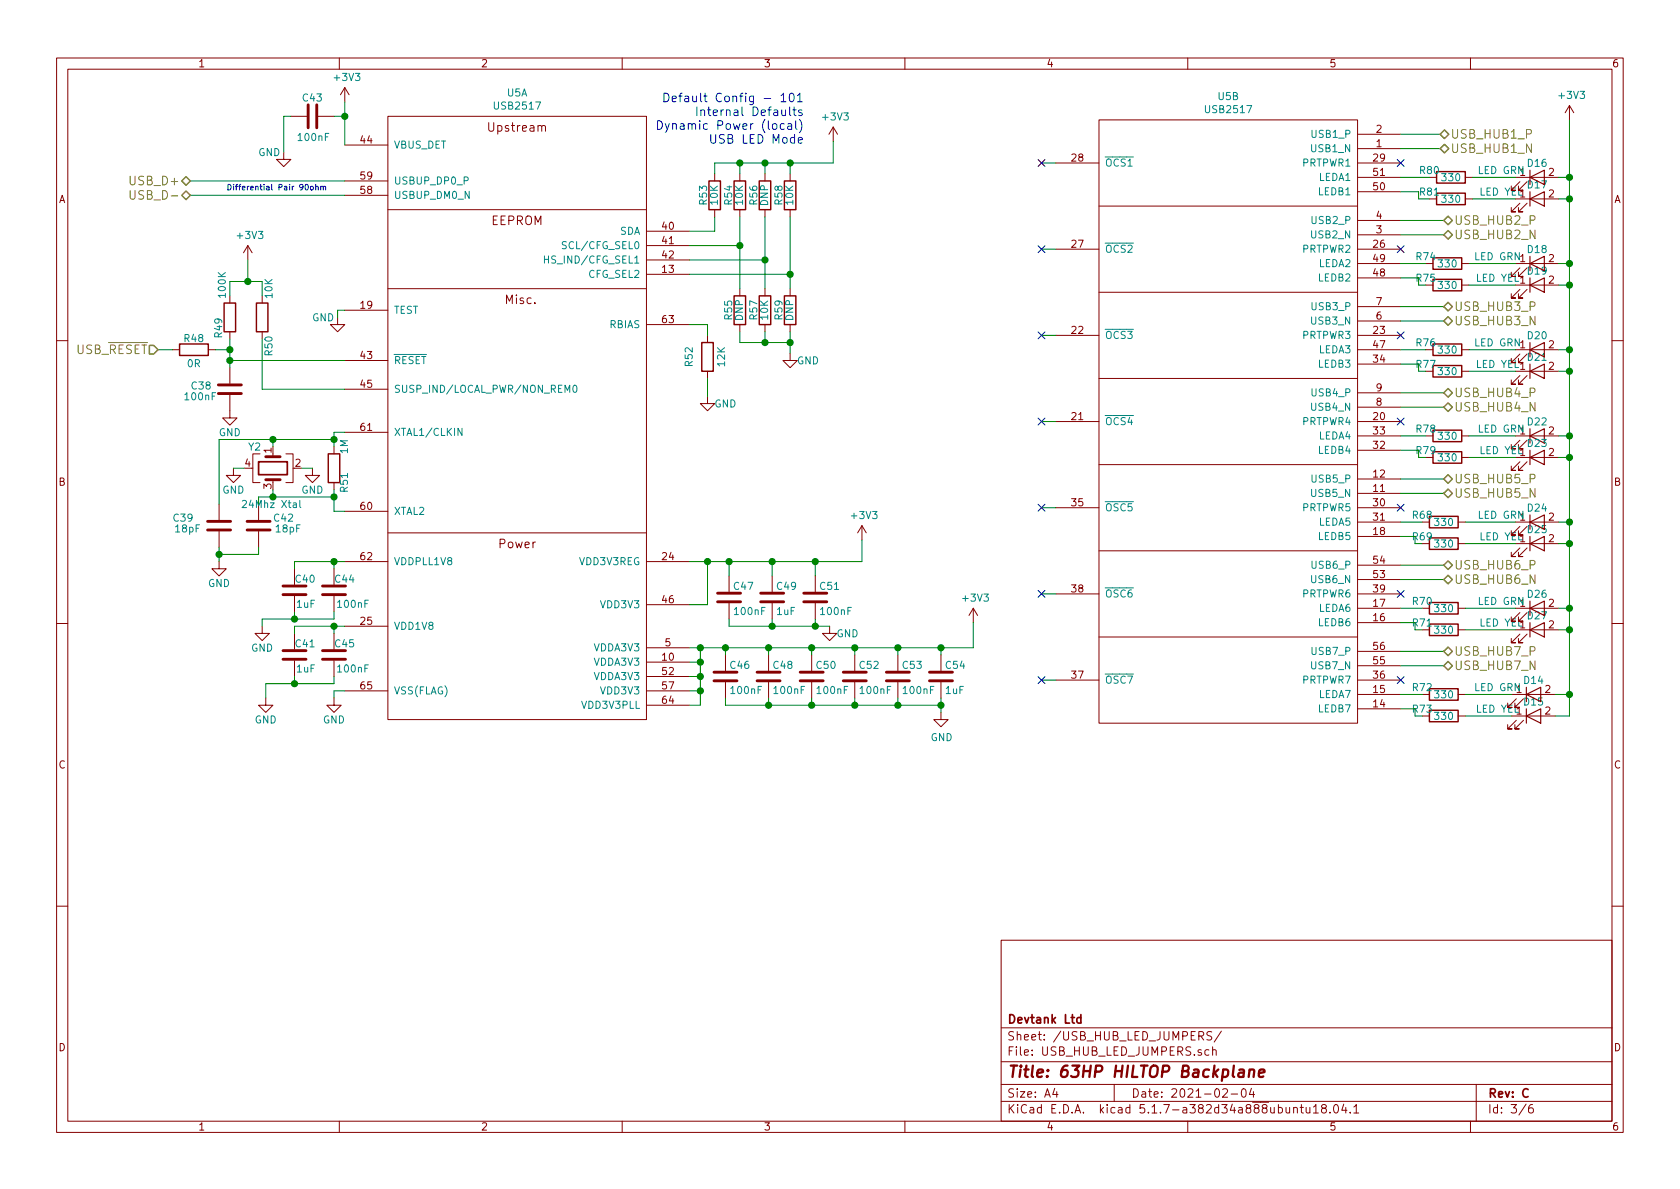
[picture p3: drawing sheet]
<svg xmlns="http://www.w3.org/2000/svg" width="297mm" height="210mm" viewBox="0 0 297 210" stroke-linecap="round" stroke-linejoin="round" font-family="sans-serif">
<g fill="none" stroke="#840000" stroke-width=".18">
<path d="M10 10.3h277v189.9h-277zM12 12.2h273v186.1h-273zM60 10.3v1.9M61 15.5l-.8 1.3M61 15.5v2.5M61 15.5l.7 1.3M110 10.3v1.9M160 10.3v1.9M210 10.3v1.9M260 10.3v1.9M277.5 18.7l-.8 1.2M277.5 18.7v2.5"/>
<path d="M277.5 18.7l.8 1.2M50.2 26.9v1.3h1.2l-1.2 1.3-1.3-1.3h1.3M51.4 20.6h2.8M56.3 20.6h2.8M61 25.6h7.6M61 34.5h7.6M61 32h7.6M68.6 20.6h45.7v106.6h-45.7zM68.6 37.1h45.7M95.8 22.4a.36 .36 0 0 1 .3-.2 .36 .36 0 0 1 .3 .2v.8M126.4 30.7v1.3M126.4 37.1v1.2"/>
<path d="M130.8 30.7v1.3M130.8 37.1v1.2M135.3 30.7v1.3M135.3 37.1v1.2M139.7 30.7v1.3M139.7 37.1v1.2M147.3 22.5l-.7 1.2M147.3 22.5v2.5M147.3 22.5l.8 1.2M186.7 28.8h7.6M194.3 21.2h45.7v106.7h-45.7zM194.3 36.4h45.7"/>
<path d="M240 26.3h7.6M240 23.7h7.6M240 28.8h7.6M240 39h7.6M240 33.9h7.6M240 31.4h7.6M259.1 31.4h1.2M259.1 35.2h1.2M268 31.4h7.6M268 35.2h7.6M268.7 35.9l-1.5 1.6h.8h-.8v-.8M268.7 32.1l-1.5 1.5h.8h-.8v-.7"/>
<path d="M270 35.9l-1.5 1.6h.7h-.7v-.8M270 32.1l-1.5 1.5h.7h-.7v-.7M40.6 52.3v1.3M40.6 58.7v1.2M43.8 43.4l-.7 1.3M43.8 43.4v2.6M43.8 43.4l.8 1.3M46.4 52.3v1.3M46.4 58.7v1.2M59.7 56.1v1.3h1.3l-1.3 1.3-1.3-1.3h1.3M61 54.9h7.6M68.6 51h45.7"/>
<path d="M114.3 48.5h7.6M114.3 40.9h7.6M114.3 43.4h7.6M114.3 46h7.6M114.3 57.4h7.6M125.1 59.3v1.3M130.8 51v1.3M130.8 57.4v1.3M135.3 51v1.3M135.3 57.4v1.3M139.7 51v1.3M139.7 57.4v1.3"/>
<path d="M186.7 59.3h7.6M186.7 44.1h7.6M194.3 51.7h45.7M240 59.3h7.6M240 44.1h7.6M240 41.5h7.6M240 49.1h7.6M240 46.6h7.6M240 56.8h7.6M240 54.2h7.6M258.4 46.6h1.3M258.4 50.4h1.3"/>
<path d="M268 46.6h7.6M268 50.4h7.6M268.7 51.2l-1.5 1.5h.8h-.8v-.8M268.7 47.4l-1.5 1.5h.8h-.8v-.8M270 51.2l-1.5 1.5h.7h-.7v-.8M270 47.4l-1.5 1.5h.7h-.7v-.8M10 60.2h2M30.5 61.8h1.2M36.8 61.8h1.3M40.6 69.8v4.1h1.3l-1.3 1.3-1.2-1.3h1.2M40.6 65v2.8M59.1 79v1.3"/>
<path d="M61 63.7h7.6M61 68.8h7.6M61 76.4h7.6M125.1 70.1v1.3h1.3l-1.3 1.2-1.3-1.2h1.3M125.1 65.7v1.2M139.7 62.5v1.2h1.3l-1.3 1.3-1.3-1.3h1.3M186.7 74.5h7.6M194.3 66.9h45.7M240 74.5h7.6M240 79.6h7.6M240 77.1h7.6M240 64.4h7.6"/>
<path d="M240 61.8h7.6M240 72h7.6M240 69.5h7.6M258.4 77.1h1.3M258.4 61.8h1.3M258.4 65.7h1.3M268 77.1h7.6M268 61.8h7.6M268 65.7h7.6M268.7 66.4l-1.5 1.5h.8h-.8v-.7M268.7 62.6l-1.5 1.5h.8h-.8v-.7M268.7 77.8l-1.5 1.6h.8h-.8v-.8"/>
<path d="M270 66.4l-1.5 1.5h.7h-.7v-.7M270 62.6l-1.5 1.5h.7h-.7v-.7M270 77.8l-1.5 1.6h.7h-.7v-.8M285 60.2h2M38.7 99.3v1.3h1.3l-1.3 1.2-1.2-1.2h1.2M38.7 89.1v2.8M38.7 94v2.8M41.3 82.8v1.3h1.2l-1.2 1.2-1.3-1.2h1.3M45.7 89.1v2.8M45.7 94v2.8M46 80.3h-1.3v5h1.3M48.3 80.3v.5"/>
<path d="M48.3 84.8v.5M50.5 80.3h1.3v5h-1.3M55.2 82.8v1.3h1.3l-1.3 1.2-1.2-1.2h1.2M59.1 85.3v1.3M61 99.3h7.6M61 90.4h7.6M68.6 94.2h45.7M114.3 99.3h7.6M152.4 93l-.8 1.2M152.4 93v2.5M152.4 93l.8 1.2M186.7 89.8h7.6"/>
<path d="M194.3 97.4h45.7M194.3 82.2h45.7M240 87.2h7.6M240 84.7h7.6M240 94.9h7.6M240 89.8h7.6M240 92.3h7.6M240 99.9h7.6M257.8 92.3h1.3M257.8 96.1h1.3M258.4 80.9h1.3M268 92.3h7.6"/>
<path d="M268 80.9h7.6M268 96.1h7.6M268.7 96.9l-1.5 1.5h.8h-.8v-.7M268.7 81.7l-1.5 1.5h.8h-.8v-.8M268.7 93.1l-1.5 1.5h.8h-.8v-.8M270 96.9l-1.5 1.5h.7h-.7v-.7M270 81.7l-1.5 1.5h.7h-.7v-.8M270 93.1l-1.5 1.5h.7h-.7v-.8M10 110.3h2M46.4 110.7v1.3h1.2l-1.2 1.3-1.3-1.3h1.3M52.1 100.6v2.8M52.1 105.4v2.8"/>
<path d="M52.1 112v2.8M52.1 116.8v2.8M59.1 100.6v2.8M59.1 105.4v2.8M59.1 112v2.8M59.1 116.8v2.8M61 110.7h7.6M114.3 117.1h7.6M114.3 106.9h7.6M114.3 114.5h7.6M114.3 119.6h7.6M128.3 115.8v2.8"/>
<path d="M128.9 101.8v2.8M128.9 106.7v2.8M135.9 115.8v2.8M136.5 101.8v2.8M136.5 106.7v2.8M143.5 115.8v2.8M144.1 101.8v2.8M144.1 106.7v2.8M146.7 110.7v1.3h1.3l-1.3 1.3-1.3-1.3h1.3M151.1 115.8v2.8M158.7 115.8v2.8M166.4 115.8v2.8"/>
<path d="M172.1 107.6l-.8 1.2M172.1 107.6v2.5M172.1 107.6l.7 1.2M186.7 105h7.6M194.3 112.6h45.7M240 110.1h7.6M240 107.6h7.6M240 105h7.6M240 102.5h7.6M240 117.7h7.6M240 115.2h7.6M257.8 107.6h1.3"/>
<path d="M257.8 111.4h1.3M268 107.6h7.6M268 111.4h7.6M268.7 112.1l-1.5 1.6h.8h-.8v-.8M268.7 108.3l-1.5 1.5h.8h-.8v-.7M270 112.1l-1.5 1.6h.7h-.7v-.8M270 108.3l-1.5 1.5h.7h-.7v-.7M285 110.3h2M47 123.4v1.3h1.3l-1.3 1.3-1.3-1.3h1.3M59.1 123.4v1.3h1.2l-1.2 1.3-1.3-1.3h1.3M61 122.2h7.6M114.3 122.2h7.6"/>
<path d="M114.3 124.7h7.6M128.3 120.6v2.8M135.9 120.6v2.8M143.5 120.6v2.8M151.1 120.6v2.8M158.7 120.6v2.8M166.4 126v1.2h1.2l-1.2 1.3-1.3-1.3h1.3M166.4 120.6v2.8M186.7 120.3h7.6M240 125.3h7.6M240 122.8h7.6M240 120.3h7.6"/>
<path d="M257.8 122.8h1.3M257.8 126.6h1.3M267.3 122.8h7.7M267.3 126.6h7.7M268.1 127.4l-1.5 1.5h.7h-.7v-.8M268.1 123.6l-1.5 1.5h.7h-.7v-.8M269.4 127.4l-1.6 1.5h.8h-.8v-.8M269.4 123.6l-1.6 1.5h.8h-.8v-.8M10 160.2h2M177 166.3h108v32h-108zM285 160.2h2M60 198.3v1.9"/>
<path d="M110 198.3v1.9M160 198.3v1.9M177 194.8h108M177 191.8h108M177 187.8h108M177 181.8h108M186.5 192.5l-.4 1h1M186.8 193v1M197 191.8v3M210 198.3v1.9M212 183.2l.7-.1 .1-.2v-.3l-.3-.2h-.5v1.5M212.3 183.2l.5 .7"/>
<path d="M213.7 185.7l-.4-.1-.3 .3 .1 .6 .2 .1 .4-.1M214.2 182.5l-.5-.1-.3 .3 .1 .3 .7 .4v.4a.62 .62 0 0 1-.8 0M214.4 185.7h.1a.37 .37 0 0 1 .5 .1v.8M214.4 185.1v1.5M216 182.3l-1.3 2M216.2 192.7l.2-.2h.4l.2 .5-.9 1h.9M217.7 193.5h1.1M219.6 192.7l.4-.2a.94 .94 0 0 1 0 1.5 .82 .82 0 0 1-.4-1.3zM221.3 192.5l-.4 1h.9M221.6 193v1M228.7 196l.1-.1a.37 .37 0 0 1 .6 .1v.8M228.7 195.8v1"/>
<path d="M229.9 195.8h.6M230.1 195.3v1.3l.4 .2M230.9 195.8v.8a.39 .39 0 0 0 .7 .1M231.6 195.8v1M232.2 195.8l.5-.5v1.5M232.2 196.8h.9M233.9 196l-.2-.3v-.2l.2-.2 .5 .1 .1 .2-.1 .2-.6 .2a.48 .48 0 0 0-.1 .7l.2 .1 .5-.1a.48 .48 0 0 0-.2-.7M235.2 196.7v.1M235.9 195.5l.2-.2a.81 .81 0 0 1 .6 .6 .81 .81 0 0 1-.3 .8l-.1 .1a.79 .79 0 0 1-.4-1.3zM237.6 195.2l-.4 1.1h1M237.9 195.8v1M238.7 196.7v.1"/>
<path d="M239.4 195.8l.4-.5v1.5M239.4 196.8h.8M260 198.3v1.9M261 191.8v6.5M269.8 195.2l-1.2 2M271 195.3a.62 .62 0 0 0-.7 .7v.7l.3 .1 .4-.1 .1-.5-.1-.2-.4-.1-.3 .3"/>
</g>
<path d="M219.1 189.2h.8l-.1 1.2M219.9 189.6l-.6 .1a.41 .41 0 0 0-.4 .3 .41 .41 0 0 0 .3 .4l.6-.1M220.9 189.3a.5 .5 0 0 1 .9 .1l-.2 1M221 189.1l-.2 1.3M222.6 189.8l1-.2-.1-.4-.5-.1-.4 .3v.9l.2 .1 .6-.1" fill="none" stroke="#840000" stroke-width=".41"/>
<path d="M45.7 81.7h5.1v2.2h-5.1zM191.1 179.4v1.5M191.1 180l-.4-.1-.3 .3 .1 .6h.6" fill="none" stroke="#840000" stroke-width=".3"/>
<g fill="none" stroke="#840000" stroke-width=".25">
<path d="M125.3 32h2.1v5.1h-2.1zM129.8 32h2v5.1h-2zM134.2 32h2.1v5.1h-2.1zM138.7 32h2v5.1h-2zM254 30.3h5.1v2.1h-5.1zM254 34.2h5.1v2h-5.1zM39.6 53.6h2.1v5.1h-2.1zM45.3 53.6h2.1v5.1h-2.1zM129.8 52.3h2v5.1h-2zM134.2 52.3h2.1v5.1h-2.1zM138.7 52.3h2v5.1h-2zM253.4 45.6h5v2h-5z"/>
<path d="M253.4 49.4h5v2h-5zM31.7 60.8h5.1v2.1h-5.1zM124.1 60.6h2v5.1h-2zM253.4 60.8h5v2.1h-5zM253.4 64.6h5v2.1h-5zM253.4 76.1h5v2h-5zM253.4 79.9h5v2h-5zM58 80.3h2.1v5h-2.1zM252.7 91.3h5.1v2h-5.1zM252.7 95.1h5.1v2h-5.1zM252.7 106.5h5.1v2.1h-5.1zM252.7 110.4h5.1v2h-5.1z"/>
<path d="M252.7 125.6h5.1v2h-5.1zM252.7 121.8h5.1v2h-5.1z"/>
</g>
<g fill="none" stroke="#840000" stroke-width=".51">
<path d="M54.5 18.5v4.1M56 18.5v4.1M38.6 69.6h4.1M38.6 68.1h4.1M36.7 92.2h4.1M36.7 93.7h4.1M43.7 92.2h4.1M43.7 93.7h4.1M47 80.8h2.5M47 84.8h2.5M50 103.6h4.1M50 105.2h4.1"/>
<path d="M50 115.1h4.1M50 116.6h4.1M57 103.6h4.1M57 105.2h4.1M57 115.1h4.1M57 116.6h4.1M126.2 118.9h4.1M126.9 104.9h4M126.9 106.4h4M133.9 118.9h4M134.5 104.9h4.1M134.5 106.4h4.1"/>
<path d="M141.5 118.9h4M142.1 104.9h4.1M142.1 106.4h4.1M149.1 118.9h4.1M156.7 118.9h4.1M164.3 118.9h4.1M126.2 120.4h4.1M133.9 120.4h4M141.5 120.4h4M149.1 120.4h4.1M156.7 120.4h4.1M164.3 120.4h4.1"/>
</g>
<g fill="none" stroke="#840000" stroke-width=".2">
<path d="M270.5 35.2l2.5-1.3v2.5zM270.5 31.4l2.5-1.3v2.5zM270.5 30.1v2.5M270.5 33.9v2.5M270.5 50.4l2.5-1.3v2.6zM270.5 46.6l2.5-1.3v2.6zM270.5 45.3v2.6M270.5 49.1v2.6M270.5 65.7l2.5-1.3v2.5zM270.5 61.8l2.5-1.2v2.5zM270.5 77.1l2.5-1.3v2.6zM270.5 60.6v2.5"/>
<path d="M270.5 64.4v2.5M270.5 75.8v2.6M270.5 79.6v2.6M270.5 96.1l2.5-1.2v2.5zM270.5 80.9l2.5-1.3v2.6zM270.5 92.3l2.5-1.2v2.5zM270.5 91.1v2.5M270.5 94.9v2.5M270.5 111.4l2.5-1.3v2.5zM270.5 107.6l2.5-1.3v2.5zM270.5 106.3v2.5M270.5 110.1v2.5"/>
<path d="M269.9 126.6l2.5-1.3v2.6zM269.9 122.8l2.5-1.3v2.6zM269.9 121.5v2.6M269.9 125.3v2.6"/>
</g>
<path d="M96.3 45.3v1.2M96.3 45.9h.7M100.1 42.8l-.5-.1-.1 .1v.5l.6 .2v.3l-.2 .2-.5-.1M81.7 75.7v1.3l-.7-1.3v1.3M99.9 69.4v-1.3l.4 .9 .4-.9v1.3M101.4 68.2l.2-.1a.69 .69 0 0 1 .4 .7 .69 .69 0 0 1-.4 .6l-.3-.2v-.3zM42.8 88.6l.5-.1 .3 .3-.8 1h.8M53 88.5v1.1l.2 .2" fill="none" stroke="#008484" stroke-width=".18"/>
<g fill="none" stroke="#008400" stroke-width=".18">
<path d="M61 18v7.6M33.7 32h27.3M33.7 34.5h27.3M51.4 20.6h-1.2v6.3M59.1 20.6h1.9M126.4 38.3v2.6h-4.5M130.8 28.8v1.9M130.8 38.3v12.7M135.3 28.8v1.9M135.3 38.3v12.7M139.7 28.8v1.9M139.7 38.3v12.7"/>
<path d="M147.3 25v3.8h-20.9v1.9M184.1 28.8h2.6M247.6 31.4h5.1M247.6 33.9h3.2M247.6 39h7.7M247.6 26.3h7M247.6 23.7h7M260.3 31.4h7.7M260.3 35.2h7.7M275.6 31.4h1.9M275.6 35.2h1.9M277.5 21.2v105.4h-2.5"/>
<path d="M40.6 59.9v5.1M43.8 46v3.8M46.4 49.8h-5.8v2.5M46.4 59.9v8.9h14.6M61 54.9h-1.3v1.2M121.9 57.4h3.2v1.9M121.9 48.5h17.8M121.9 46h13.4M121.9 43.4h8.9M130.8 58.7v1.9h8.9M135.3 58.7v1.9M139.7 58.7v3.8"/>
<path d="M184.1 44.1h2.6M184.1 59.3h2.6M247.6 46.6h4.5M247.6 49.1h3.2M247.6 54.2h7.7M247.6 56.8h7.7M247.6 41.5h7.7M259.7 46.6h8.3M259.7 50.4h8.3M275.6 46.6h1.9M275.6 50.4h1.9M27.9 61.8h2.6"/>
<path d="M38.1 61.8h2.5M40.6 63.7h20.4M48.3 77.7v1.3M59.1 77.7h-20.4v11.4M61 76.4h-1.9v2.6M125.1 66.9v3.2M184.1 74.5h2.6M247.6 61.8h4.5M247.6 64.4h3.2M247.6 79.6h3.2M247.6 77.1h4.5M247.6 72h7.7"/>
<path d="M247.6 69.5h7.7M259.7 61.8h8.3M259.7 77.1h8.3M259.7 65.7h8.3M275.6 61.8h1.9M275.6 77.1h1.9M275.6 65.7h1.9M38.7 96.8v2.5M41.3 82.8h1.9M45.7 96.8v1.2h-7M48.3 86.6v1.3M53.3 82.8h1.9"/>
<path d="M59.1 87.9h-13.4v1.2M59.1 86.6v3.8h1.9M59.1 99.3v1.3M61 99.3h-8.9v1.3M125.1 99.3v7.6h-3.2M128.9 99.3v2.5M136.5 99.3v2.5M144.1 99.3v2.5M152.4 95.5v3.8h-30.5M184.1 89.8h2.6M247.6 94.9h2.6M247.6 92.3h3.9"/>
<path d="M247.6 99.9h7.7M247.6 87.2h7.7M247.6 84.7h7.7M259.1 92.3h8.9M259.1 96.1h8.9M259.7 80.9h8.3M275.6 92.3h1.9M275.6 80.9h1.9M275.6 96.1h1.9M52.1 108.2v1.3M52.1 119.6v1.3M59.1 108.2v1.3h-12.7v1.2"/>
<path d="M59.1 110.7v1.3M59.1 119.6v1.3h-12.1v2.5M61 110.7h-8.9v1.3M121.9 117.1h1.9M121.9 119.6h1.9M123.8 114.5v10.2h-1.9M128.3 114.5v1.3M128.9 109.5v1.2h17.8M135.9 114.5v1.3M136.5 109.5v1.2M143.5 114.5v1.3M144.1 109.5v1.2"/>
<path d="M151.1 114.5v1.3M158.7 114.5v1.3M166.4 114.5v1.3M172.1 110.1v4.4h-50.2M184.1 105h2.6M247.6 110.1h2.6M247.6 107.6h3.9M247.6 117.7h7.7M247.6 115.2h7.7M247.6 102.5h7.7M259.1 107.6h8.9M259.1 111.4h8.9"/>
<path d="M275.6 107.6h1.9M275.6 111.4h1.9M61 122.2h-1.9v1.2M121.9 122.2h1.9M128.3 123.4v1.3h38.1M135.9 123.4v1.3M143.5 123.4v1.3M151.1 123.4v1.3M158.7 123.4v1.3M166.4 123.4v2.6M184.1 120.3h2.6M247.6 122.8h3.9"/>
<path d="M247.6 125.3h2.6M259.1 122.8h8.2M259.1 126.6h8.2M275 122.8h2.5"/>
</g>
<g fill="none" stroke="#848400" stroke-width=".25">
<path d="M32.1 32l.8-.8 .8 .8-.8 .8zM32.1 34.5l.8-.7 .8 .7-.8 .8zM254.6 26.3l.8-.8 .8 .8-.8 .7zM254.6 23.7l.8-.7 .8 .7-.8 .8zM255.3 39l.7-.8 .8 .8-.8 .7zM255.3 56.8l.7-.8 .8 .8-.8 .7zM255.3 54.2l.7-.7 .8 .7-.8 .8zM256 40.8l.8 .7-.8 .8-.7-.8zM26.4 61.1h.8l.7 .7-.7 .8h-.8zM255.3 72l.7-.8 .8 .8-.8 .8zM255.3 69.5l.7-.8 .8 .8-.8 .7zM255.3 99.9l.7-.7 .8 .7-.8 .8z"/>
<path d="M255.3 84.7l.7-.8 .8 .8-.8 .8zM256 86.5l.8 .7-.8 .8-.7-.8zM255.3 117.7l.7-.7 .8 .7-.8 .8zM256 101.7l.8 .8-.8 .7-.7-.7zM256 114.4l.8 .8-.8 .7-.7-.7z"/>
</g>
<path d="M23 33.7v1.2l.3 .3h.3l.3-.3v-1.2" fill="none" stroke="#848400" stroke-width=".18"/>
<g fill="none" stroke="#0000c2" stroke-width=".18">
<path d="M117.4 16.5a.77 .77 0 0 1 .9 .7 .77 .77 0 0 1-.9 .8zM118.8 17.5l.8-.2-.1-.2-.4-.1-.3 .2 .1 .7h.6M120 17h.6M120.6 16.5l-.4 .2v1.3M121.1 17.1h.6l.1 .9M121.8 17.3l-.5 .1a.3 .3 0 0 0-.3 .3 .3 .3 0 0 0 .3 .3l.5-.1M123.2 18.9v1.5M123.9 19.6l.3-.2 .3 .1 .1 .9M123.9 19.4v1M141 18h.9M141.8 19.5l-.4-.1-.2 .2 .1 .3 .5 .1v.4h-.6M54 32.7l.2-.1a.53 .53 0 0 1 .3 .5 .53 .53 0 0 1-.3 .5l-.2-.2z"/>
<path d="M55 33l.2-.1 .2 .2v.3l-.2 .2-.2-.1-.1-.1zM55.8 33h.4l.1 .6M55.8 32.6v1M56.7 33h.4v.6M56.7 32.9v.7M57.1 33.1l.2-.2 .2 .1 .1 .6M116.3 21.4a.77 .77 0 0 1 .8 .7 .77 .77 0 0 1-.8 .8zM117.6 21.9l.4 1M118.3 21.9l-.5 1.3-.2 .2M118.9 22l.1-.1a.37 .37 0 0 1 .6 .2v.8M118.9 21.9v1M125.7 23.8v1.2l.3 .3 .4-.1 .1-.2v-1.2"/>
<path d="M141.4 21.1a1.78 1.78 0 0 1 0 2.4"/>
</g>
<g fill="#008400" stroke="#008400" stroke-width=".25">
<circle cx="123.8" cy="117.1" r=".51"/>
<circle cx="123.8" cy="119.6" r=".51"/>
<circle cx="123.8" cy="114.5" r=".51"/>
<circle cx="128.3" cy="114.5" r=".51"/>
<circle cx="130.8" cy="43.4" r=".51"/>
<circle cx="135.3" cy="46" r=".51"/>
<circle cx="139.7" cy="48.5" r=".51"/>
<circle cx="135.9" cy="114.5" r=".51"/>
<circle cx="38.7" cy="98" r=".51"/>
<circle cx="143.5" cy="114.5" r=".51"/>
<circle cx="135.3" cy="28.8" r=".51"/>
<circle cx="43.8" cy="49.8" r=".51"/>
<circle cx="151.1" cy="114.5" r=".51"/>
<circle cx="158.8" cy="114.5" r=".51"/>
<circle cx="130.8" cy="28.8" r=".51"/>
<circle cx="139.7" cy="28.8" r=".51"/>
<circle cx="125.1" cy="99.3" r=".51"/>
<circle cx="166.4" cy="124.7" r=".51"/>
<circle cx="136.5" cy="99.3" r=".51"/>
<circle cx="143.5" cy="124.7" r=".51"/>
<circle cx="135.9" cy="124.7" r=".51"/>
<circle cx="144.1" cy="110.7" r=".51"/>
<circle cx="151.1" cy="124.7" r=".51"/>
<circle cx="48.3" cy="87.9" r=".51"/>
<circle cx="136.5" cy="110.7" r=".51"/>
<circle cx="139.7" cy="60.6" r=".51"/>
<circle cx="48.3" cy="77.7" r=".51"/>
<circle cx="158.8" cy="124.7" r=".51"/>
<circle cx="128.9" cy="99.3" r=".51"/>
<circle cx="144.1" cy="99.3" r=".51"/>
<circle cx="59.1" cy="87.9" r=".51"/>
<circle cx="166.4" cy="114.5" r=".51"/>
<circle cx="123.8" cy="122.2" r=".51"/>
<circle cx="59.1" cy="77.7" r=".51"/>
<circle cx="277.5" cy="61.8" r=".51"/>
<circle cx="52.1" cy="120.9" r=".51"/>
<circle cx="277.5" cy="65.7" r=".51"/>
<circle cx="277.5" cy="50.4" r=".51"/>
<circle cx="52.1" cy="109.5" r=".51"/>
<circle cx="277.5" cy="77.1" r=".51"/>
<circle cx="277.5" cy="46.6" r=".51"/>
<circle cx="277.5" cy="80.9" r=".51"/>
<circle cx="59.1" cy="99.3" r=".51"/>
<circle cx="277.5" cy="35.2" r=".51"/>
<circle cx="277.5" cy="92.3" r=".51"/>
<circle cx="277.5" cy="96.1" r=".51"/>
<circle cx="277.5" cy="107.6" r=".51"/>
<circle cx="59.1" cy="110.7" r=".51"/>
<circle cx="135.3" cy="60.6" r=".51"/>
<circle cx="61" cy="20.6" r=".51"/>
<circle cx="40.6" cy="63.7" r=".51"/>
<circle cx="40.6" cy="61.8" r=".51"/>
<circle cx="277.5" cy="111.4" r=".51"/>
<circle cx="277.5" cy="122.8" r=".51"/>
<circle cx="277.5" cy="31.4" r=".51"/>
</g>
<g fill="none" stroke="#000084" stroke-width=".18">
<path d="M183.5 28.2l1.3 1.2M184.8 28.2l-1.3 1.2M247 28.2l1.3 1.2M248.3 28.2l-1.3 1.2M183.5 58.7l1.3 1.2M183.5 43.5l1.3 1.2M184.8 58.7l-1.3 1.2M184.8 43.5l-1.3 1.2M247 58.7l1.3 1.2M247 43.5l1.3 1.2M248.3 58.7l-1.3 1.2M248.3 43.5l-1.3 1.2"/>
<path d="M183.5 73.9l1.3 1.3M184.8 73.9l-1.3 1.3M247 73.9l1.3 1.3M248.3 73.9l-1.3 1.3M183.5 89.2l1.3 1.2M184.8 89.2l-1.3 1.2M247 89.2l1.3 1.2M248.3 89.2l-1.3 1.2M183.5 119.7l1.3 1.2M183.5 104.4l1.3 1.2M184.8 119.7l-1.3 1.2M184.8 104.4l-1.3 1.2"/>
<path d="M247 104.4l1.3 1.2M247 119.7l1.3 1.2M248.3 104.4l-1.3 1.2M248.3 119.7l-1.3 1.2"/>
</g>
<text font-size="2.8" fill="#840000" x="178" y="190.5">Title: 63HP HILTOP Backplane</text>
<g font-size="2.1" fill="#840000">
<text x="86.6" y="23.3">Upstream</text>
<text x="86.8" y="39.8">EEPROM</text>
<text x="89.4" y="53.8">Misc.</text>
<text x="88.3" y="96.9">Power</text>
<text x="178" y="184">Sheet: /USB_HUB_LED_JUMPERS/</text>
<text x="178" y="181">Devtank Ltd</text>
<text x="178" y="186.7">File: USB_HUB_LED_JUMPERS.sch</text>
<text x="178" y="196.9">KiCad E.D.A. kicad 5.1.7-a382d34a888ubuntu18.04.1</text>
<text x="178" y="194.1">Size: A4</text>
<text x="200" y="194.1">Date: 2021-02-04</text>
<text x="263" y="194.1">Rev: C</text>
<text x="263" y="196.9">Id: 3/6</text>
</g>
<g font-size="2.1" fill="#0000c2">
<text x="119.6" y="23">Dynamic Power (local)</text>
<text x="122.3" y="18.1">Default Config - 101</text>
<text x="125.6" y="20.5">Internal Defaults</text>
<text x="126.8" y="25.4">USB LED Mode</text>
</g>
<g font-size="2.1" fill="#848400">
<text x="256.4" y="27">USB_HUB1_N</text>
<text x="256.4" y="24.5">USB_HUB1_P</text>
<text x="23.4" y="32.8">USB_D+</text>
<text x="24" y="35.3">USB_D-</text>
<text x="257" y="39.7">USB_HUB2_P</text>
<text x="257" y="42.3">USB_HUB2_N</text>
<text x="257" y="57.5">USB_HUB3_N</text>
<text x="257" y="55">USB_HUB3_P</text>
<text x="13.4" y="62.6">USB_RESET</text>
<text x="257" y="70.2">USB_HUB4_P</text>
<text x="257" y="72.8">USB_HUB4_N</text>
<text x="257" y="88">USB_HUB5_N</text>
<text x="257" y="85.5">USB_HUB5_P</text>
<text x="257" y="100.7">USB_HUB6_P</text>
<text x="257" y="103.2">USB_HUB6_N</text>
<text x="257" y="118.5">USB_HUB7_N</text>
<text x="257" y="115.9">USB_HUB7_P</text>
</g>
<g font-size="1.8" fill="#840000">
<text x="35" y="11.9">1</text>
<text x="85" y="11.9">2</text>
<text x="135" y="11.9">3</text>
<text x="185" y="11.9">4</text>
<text x="235" y="11.9">5</text>
<text x="285" y="11.9">6</text>
<text x="243.4" y="23.5">2</text>
<text x="63.8" y="25.4">44</text>
<text x="189.5" y="28.6">28</text>
<text x="242.9" y="28.6">29</text>
<text x="243.4" y="26">1</text>
<text x="10.4" y="35.9">A</text>
<text x="63.8" y="34.3">58</text>
<text x="63.8" y="31.7">59</text>
<text x="242.9" y="33.6">50</text>
<text x="242.9" y="31.1">51</text>
<text x="273.8" y="34.9">2</text>
<text x="273.8" y="31.1">2</text>
<text x="285.4" y="35.9">A</text>
<text x="117.1" y="40.6">40</text>
<text x="243.4" y="41.3">3</text>
<text x="243.4" y="38.7">4</text>
<text x="117.1" y="43.2">41</text>
<text x="117.1" y="45.7">42</text>
<text x="189.5" y="43.8">27</text>
<text x="242.9" y="43.8">26</text>
<text x="242.9" y="46.3">49</text>
<text x="273.8" y="46.3">2</text>
<text x="117.1" y="48.3">13</text>
<text x="242.9" y="48.9">48</text>
<text x="243.4" y="54">7</text>
<text x="273.8" y="50.2">2</text>
<text x="63.8" y="54.6">19</text>
<text x="117.1" y="57.1">63</text>
<text x="189.5" y="59">22</text>
<text x="242.9" y="59">23</text>
<text x="243.4" y="56.5">6</text>
<text x="63.8" y="63.5">43</text>
<text x="242.9" y="64.1">34</text>
<text x="242.9" y="61.6">47</text>
<text x="273.8" y="65.4">2</text>
<text x="273.8" y="61.6">2</text>
<text x="63.8" y="68.6">45</text>
<text x="243.4" y="71.7">8</text>
<text x="243.4" y="69.2">9</text>
<text x="63.8" y="76.2">61</text>
<text x="189.5" y="74.3">21</text>
<text x="242.9" y="74.3">20</text>
<text x="242.9" y="76.8">33</text>
<text x="273.8" y="76.8">2</text>
<text x="43.3" y="82.5">4</text>
<text x="48" y="80.1" transform="rotate(-90 48 80.1)">1</text>
<text x="52.2" y="82.5">2</text>
<text x="242.9" y="79.4">32</text>
<text x="273.8" y="80.6">2</text>
<text x="10.4" y="85.9">B</text>
<text x="48" y="86.5" transform="rotate(-90 48 86.5)">3</text>
<text x="189.5" y="89.5">35</text>
<text x="242.9" y="87">11</text>
<text x="242.9" y="84.4">12</text>
<text x="242.9" y="89.5">30</text>
<text x="285.4" y="85.9">B</text>
<text x="63.8" y="90.2">60</text>
<text x="242.9" y="94.6">18</text>
<text x="242.9" y="92.1">31</text>
<text x="273.8" y="95.9">2</text>
<text x="273.8" y="92.1">2</text>
<text x="63.8" y="99.1">62</text>
<text x="117.1" y="99.1">24</text>
<text x="242.9" y="99.7">54</text>
<text x="117.1" y="106.7">46</text>
<text x="189.5" y="104.8">38</text>
<text x="242.9" y="107.3">17</text>
<text x="242.9" y="104.8">39</text>
<text x="242.9" y="102.2">53</text>
<text x="273.8" y="107.3">2</text>
<text x="63.8" y="110.5">25</text>
<text x="242.9" y="109.8">16</text>
<text x="273.8" y="111.1">2</text>
<text x="117.1" y="116.8">10</text>
<text x="117.1" y="119.4">52</text>
<text x="117.6" y="114.3">5</text>
<text x="242.9" y="117.5">55</text>
<text x="242.9" y="114.9">56</text>
<text x="63.8" y="121.9">65</text>
<text x="117.1" y="121.9">57</text>
<text x="117.1" y="124.5">64</text>
<text x="189.5" y="120">37</text>
<text x="242.9" y="125.1">14</text>
<text x="242.9" y="122.5">15</text>
<text x="242.9" y="120">36</text>
<text x="273.2" y="122.5">2</text>
<text x="273.2" y="126.4">2</text>
<text x="10.4" y="135.9">C</text>
<text x="285.4" y="135.9">C</text>
<text x="10.4" y="185.9">D</text>
<text x="285.4" y="185.9">D</text>
<text x="35" y="199.9">1</text>
<text x="85" y="199.9">2</text>
<text x="135" y="199.9">3</text>
<text x="185" y="199.9">4</text>
<text x="235" y="199.9">5</text>
<text x="285" y="199.9">6</text>
</g>
<g font-size="1.8" fill="#008484">
<text x="53.6" y="18">C43</text>
<text x="59.3" y="14.3">+3V3</text>
<text x="89.7" y="17.1">U5A</text>
<text x="215.4" y="17.7">U5B</text>
<text x="275.8" y="17.5">+3V3</text>
<text x="87.6" y="19.4">USB2517</text>
<text x="145.6" y="21.3">+3V3</text>
<text x="213.3" y="20">USB2517</text>
<text x="45.7" y="27.6">GND</text>
<text x="52.9" y="24.9">100nF</text>
<text x="69.6" y="26.3">VBUS_DET</text>
<text x="195.3" y="29.5">OCS1</text>
<text x="230.4" y="29.5">PRTPWR1</text>
<text x="232" y="26.9">USB1_N</text>
<text x="232.1" y="24.4">USB1_P</text>
<text x="270.2" y="29.5">D16</text>
<text x="69.6" y="35.2">USBUP_DM0_N</text>
<text x="69.6" y="32.6">USBUP_DP0_P</text>
<text x="233.2" y="34.5">LEDB1</text>
<text x="233.2" y="32">LEDA1</text>
<text x="251.1" y="30.8">R80</text>
<text x="255.1" y="32">330</text>
<text x="255.1" y="35.9">330</text>
<text x="261.5" y="30.8">LED GRN1</text>
<text x="261.7" y="34.6">LED YEL1</text>
<text x="270.2" y="33.3">D17</text>
<text x="109.6" y="41.5">SDA</text>
<text x="125" y="36.2" transform="rotate(-90 125 36.2)">R53</text>
<text x="126.9" y="36.2" transform="rotate(-90 126.9 36.2)">10K</text>
<text x="129.5" y="36.2" transform="rotate(-90 129.5 36.2)">R54</text>
<text x="131.4" y="36.2" transform="rotate(-90 131.4 36.2)">10K</text>
<text x="133.9" y="36.2" transform="rotate(-90 133.9 36.2)">R56</text>
<text x="135.8" y="36.4" transform="rotate(-90 135.8 36.4)">DNP</text>
<text x="138.4" y="36.2" transform="rotate(-90 138.4 36.2)">R58</text>
<text x="140.3" y="36.2" transform="rotate(-90 140.3 36.2)">10K</text>
<text x="232.1" y="39.6">USB2_P</text>
<text x="42.1" y="42.3">+3V3</text>
<text x="97.2" y="46.6">HS_IND/CFG_SEL1</text>
<text x="100.1" y="44.1">SCL/CFG_SEL0</text>
<text x="195.3" y="44.7">OCS2</text>
<text x="230.4" y="44.7">PRTPWR2</text>
<text x="232" y="42.2">USB2_N</text>
<text x="233.2" y="47.2">LEDA2</text>
<text x="250.5" y="46">R74</text>
<text x="254.4" y="47.3">330</text>
<text x="260.8" y="46">LED GRN1</text>
<text x="270.2" y="44.7">D18</text>
<text x="39.9" y="52.5" transform="rotate(-90 39.9 52.5)">100K</text>
<text x="104.1" y="49.1">CFG_SEL2</text>
<text x="233.2" y="49.8">LEDB2</text>
<text x="254.4" y="51.1">330</text>
<text x="261.1" y="49.8">LED YEL 1</text>
<text x="270.2" y="48.6">D19</text>
<text x="39.3" y="59.7" transform="rotate(-90 39.3 59.7)">R49</text>
<text x="55.2" y="56.8">GND</text>
<text x="69.6" y="55.5">TEST</text>
<text x="107.8" y="58">RBIAS</text>
<text x="129.5" y="56.5" transform="rotate(-90 129.5 56.5)">R55</text>
<text x="131.4" y="56.7" transform="rotate(-90 131.4 56.7)">DNP</text>
<text x="133.9" y="56.5" transform="rotate(-90 133.9 56.5)">R57</text>
<text x="135.8" y="56.5" transform="rotate(-90 135.8 56.5)">10K</text>
<text x="138.4" y="56.5" transform="rotate(-90 138.4 56.5)">R59</text>
<text x="140.3" y="56.7" transform="rotate(-90 140.3 56.7)">DNP</text>
<text x="195.3" y="59.9">OCS3</text>
<text x="230.4" y="59.9">PRTPWR3</text>
<text x="232" y="57.4">USB3_N</text>
<text x="232.1" y="54.9">USB3_P</text>
<text x="270.2" y="60">D20</text>
<text x="32.6" y="60.5">R48</text>
<text x="33.2" y="64.9">0R</text>
<text x="48.2" y="62.8" transform="rotate(-90 48.2 62.8)">R50</text>
<text x="69.6" y="64.4">RESET</text>
<text x="122.5" y="64.7" transform="rotate(-90 122.5 64.7)">R52</text>
<text x="128.2" y="64.7" transform="rotate(-90 128.2 64.7)">12K</text>
<text x="140.9" y="64.4">GND</text>
<text x="233.2" y="65">LEDB3</text>
<text x="233.2" y="62.5">LEDA3</text>
<text x="250.5" y="61.3">R76</text>
<text x="254.4" y="62.5">330</text>
<text x="260.8" y="61.3">LED GRN1</text>
<text x="261.1" y="65.1">LED YEL 1</text>
<text x="270.2" y="63.8">D21</text>
<text x="32.8" y="70.8">100nF</text>
<text x="33.9" y="68.9">C38</text>
<text x="69.6" y="69.5">SUSP_IND/LOCAL_PWR/NON_REM0</text>
<text x="232.1" y="70.1">USB4_P</text>
<text x="254.4" y="66.3">330</text>
<text x="38.7" y="77.1">GND</text>
<text x="69.6" y="77.1">XTAL1/CLKIN</text>
<text x="126.3" y="72.1">GND</text>
<text x="195.3" y="75.2">OCS4</text>
<text x="230.4" y="75.2">PRTPWR4</text>
<text x="232" y="72.6">USB4_N</text>
<text x="233.2" y="77.7">LEDA4</text>
<text x="250.5" y="76.5">R78</text>
<text x="254.4" y="77.8">330</text>
<text x="261.5" y="76.5">LED GRN1</text>
<text x="270.2" y="75.2">D22</text>
<text x="44" y="79.7">Y2</text>
<text x="61.5" y="80.2" transform="rotate(-90 61.5 80.2)">1M</text>
<text x="233.2" y="80.3">LEDB4</text>
<text x="254.4" y="81.6">330</text>
<text x="261.7" y="80.3">LED YEL1</text>
<text x="270.2" y="79">D23</text>
<text x="39.3" y="87.3">GND</text>
<text x="43.4" y="89.8">24Mhz Xtal</text>
<text x="53.3" y="87.3">GND</text>
<text x="61.5" y="87" transform="rotate(-90 61.5 87)">R51</text>
<text x="232" y="87.9">USB5_N</text>
<text x="232.1" y="85.3">USB5_P</text>
<text x="30.7" y="92.2">C39</text>
<text x="31.1" y="94.2">18pF</text>
<text x="48.5" y="92.2">C42</text>
<text x="48.9" y="94.2">18pF</text>
<text x="69.6" y="91.1">XTAL2</text>
<text x="150.7" y="91.8">+3V3</text>
<text x="195.3" y="90.4">OSC5</text>
<text x="230.4" y="90.4">PRTPWR5</text>
<text x="233.2" y="95.5">LEDB5</text>
<text x="233.2" y="93">LEDA5</text>
<text x="249.8" y="91.7">R68</text>
<text x="253.8" y="93">330</text>
<text x="261.5" y="91.7">LED GRN1</text>
<text x="261.7" y="95.5">LED YEL1</text>
<text x="270.2" y="94.3">D25</text>
<text x="270.2" y="90.5">D24</text>
<text x="69.6" y="99.9">VDDPLL1V8</text>
<text x="102.6" y="99.9">VDD3V3REG</text>
<text x="232.1" y="100.6">USB6_P</text>
<text x="253.8" y="96.8">330</text>
<text x="36.8" y="103.8">GND</text>
<text x="52.3" y="103">C40</text>
<text x="52.5" y="107.5">1uF</text>
<text x="59.3" y="103">C44</text>
<text x="59.8" y="107.5">100nF</text>
<text x="106.4" y="107.6">VDD3V3</text>
<text x="129.8" y="104.3">C47</text>
<text x="137.4" y="104.3">C49</text>
<text x="145.1" y="104.3">C51</text>
<text x="170.4" y="106.4">+3V3</text>
<text x="195.3" y="105.7">OSC6</text>
<text x="230.4" y="105.7">PRTPWR6</text>
<text x="232" y="103.1">USB6_N</text>
<text x="249.8" y="107">R70</text>
<text x="261.5" y="107">LED GRN1</text>
<text x="270.2" y="105.7">D26</text>
<text x="69.6" y="111.4">VDD1V8</text>
<text x="130" y="108.8">100nF</text>
<text x="137.4" y="108.8">1uF</text>
<text x="145.2" y="108.8">100nF</text>
<text x="147.9" y="112.7">GND</text>
<text x="233.2" y="110.7">LEDB6</text>
<text x="233.2" y="108.2">LEDA6</text>
<text x="253.8" y="108.2">330</text>
<text x="253.8" y="112.1">330</text>
<text x="261.7" y="110.8">LED YEL1</text>
<text x="270.2" y="109.5">D27</text>
<text x="44.4" y="115.2">GND</text>
<text x="52.3" y="114.5">C41</text>
<text x="52.5" y="118.9">1uF</text>
<text x="59.3" y="114.5">C45</text>
<text x="59.8" y="118.9">100nF</text>
<text x="105.1" y="117.7">VDDA3V3</text>
<text x="105.1" y="115.2">VDDA3V3</text>
<text x="129.2" y="118.3">C46</text>
<text x="136.8" y="118.3">C48</text>
<text x="144.4" y="118.3">C50</text>
<text x="152" y="118.3">C52</text>
<text x="159.7" y="118.3">C53</text>
<text x="167.3" y="118.3">C54</text>
<text x="232" y="118.4">USB7_N</text>
<text x="232.1" y="115.8">USB7_P</text>
<text x="69.6" y="122.8">VSS(FLAG)</text>
<text x="103.1" y="125.3">VDD3V3PLL</text>
<text x="105.1" y="120.3">VDDA3V3</text>
<text x="106.4" y="122.8">VDD3V3</text>
<text x="129.4" y="122.7">100nF</text>
<text x="137" y="122.7">100nF</text>
<text x="144.6" y="122.7">100nF</text>
<text x="152.2" y="122.7">100nF</text>
<text x="159.8" y="122.7">100nF</text>
<text x="167.2" y="122.7">1uF</text>
<text x="195.3" y="120.9">OSC7</text>
<text x="230.4" y="120.9">PRTPWR7</text>
<text x="233.2" y="126">LEDB7</text>
<text x="233.2" y="123.4">LEDA7</text>
<text x="249.8" y="122.2">R72</text>
<text x="253.8" y="123.5">330</text>
<text x="260.8" y="122.2">LED GRN1</text>
<text x="269.5" y="124.8">D15</text>
<text x="269.5" y="120.9">D14</text>
<text x="45" y="127.9">GND</text>
<text x="57.1" y="127.9">GND</text>
<text x="164.5" y="131.1">GND</text>
<text x="253.8" y="127.3">330</text>
<text x="261.1" y="126">LED YEL1</text>
</g>
<g font-size="1.8" fill="#008400">
<text x="251.1" y="34.6">R81</text>
<text x="48.2" y="52.7" transform="rotate(-90 48.2 52.7)">10K</text>
<text x="250.5" y="49.8">R75</text>
<text x="250.5" y="65.1">R77</text>
<text x="250.5" y="80.3">R79</text>
<text x="249.8" y="95.5">R69</text>
<text x="249.8" y="110.8">R71</text>
<text x="249.8" y="126">R73</text>
</g>
<text font-size="1.4" fill="#0000c2" x="40" y="33.6">Differential Pair 90ohm</text>
</svg>
